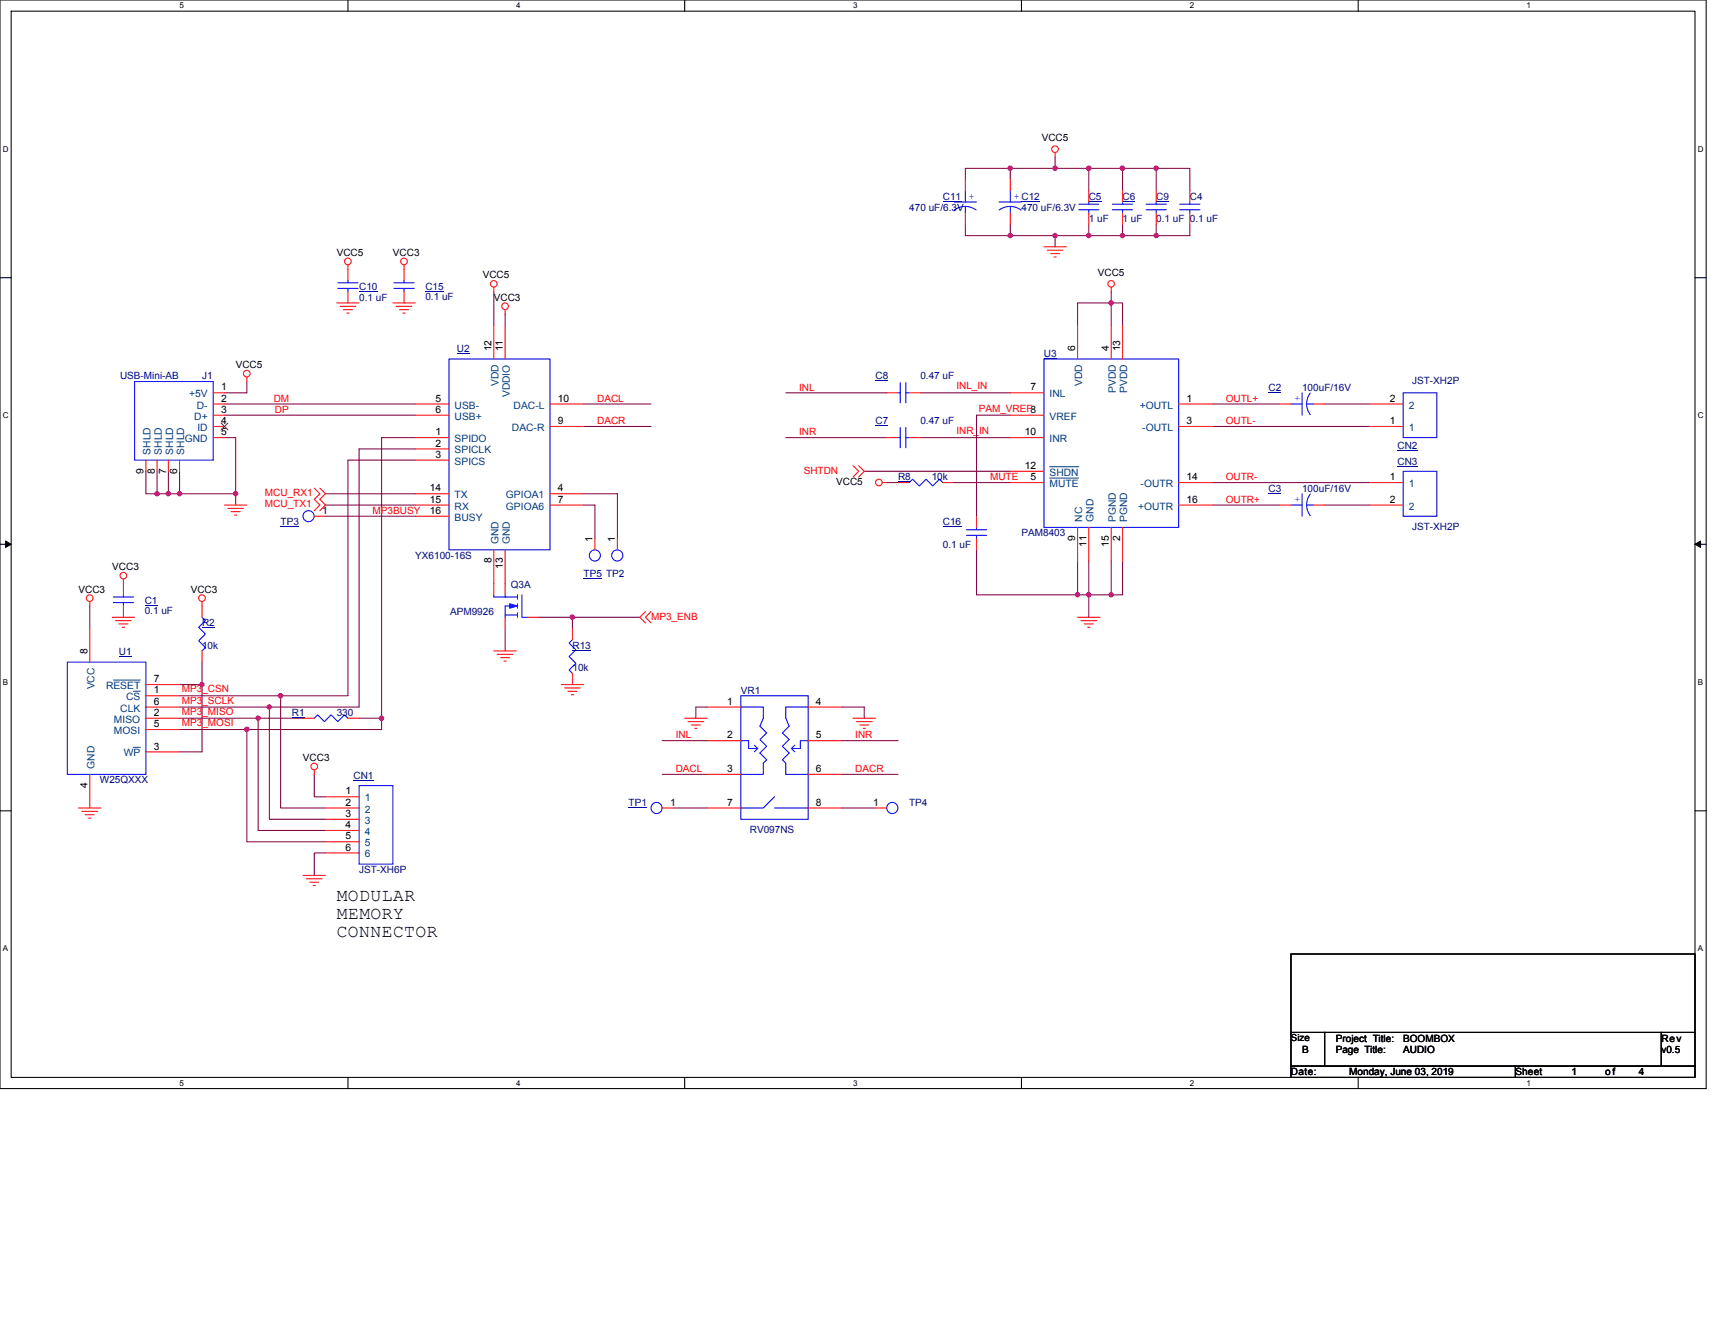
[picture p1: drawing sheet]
<svg xmlns="http://www.w3.org/2000/svg" width="279mm" height="216mm" viewBox="0 0 279 216" stroke-linecap="round" stroke-linejoin="round" font-family="sans-serif">
<path d="M0 0h278v177.4h-278zM1.8 1.8h274.3v173.8h-274.3z" fill="none" stroke="#000" stroke-width=".17"/>
<g fill="#fff">
<path d="M29.3 .2h.7v1.5h-.7z"/>
<path d="M29.3 175.7h.7v1.5h-.7z"/>
</g>
<path d="M56.7 0v1.8M56.7 175.6v1.8" fill="none" stroke="#000" stroke-width=".17"/>
<g fill="#fff">
<path d="M84.1 .2h.7v1.5h-.7z"/>
<path d="M84.1 175.7h.7v1.5h-.7z"/>
</g>
<path d="M111.5 0v1.8M111.5 175.6v1.8" fill="none" stroke="#000" stroke-width=".17"/>
<g fill="#fff">
<path d="M139 .2h.7v1.5h-.7z"/>
<path d="M139 175.7h.7v1.5h-.7z"/>
</g>
<path d="M166.4 0v1.8M166.4 175.6v1.8" fill="none" stroke="#000" stroke-width=".17"/>
<g fill="#fff">
<path d="M193.8 .2h.8v1.5h-.8z"/>
<path d="M193.8 175.7h.8v1.5h-.8z"/>
</g>
<path d="M221.3 0v1.8M221.3 175.6v1.8" fill="none" stroke="#000" stroke-width=".17"/>
<g fill="#fff">
<path d="M248.7 .2h.7v1.5h-.7z"/>
<path d="M248.7 175.7h.7v1.5h-.7z"/>
<path d="M.5 23.5h.9v1.5h-.9z"/>
<path d="M276.6 23.5h1v1.5h-1z"/>
<path d="M.5 67h.9v1.4h-.9z"/>
<path d="M276.6 67h1v1.4h-1z"/>
</g>
<path d="M0 45.3h1.8M276.1 45.3h1.9" fill="none" stroke="#000" stroke-width=".17"/>
<g fill="#fff">
<path d="M.5 110.4h.8v1.5h-.8z"/>
<path d="M276.6 110.4h.9v1.5h-.9z"/>
</g>
<path d="M0 88.7h1.8M276.1 88.7h1.9" fill="none" stroke="#000" stroke-width=".17"/>
<path d="M.9 88.2l.9 .5-.9 .5zM276.1 88.7l1-.5v1z" fill="#000" stroke="#000" stroke-width=".16"/>
<g fill="#fff">
<path d="M.5 153.8h.8v1.5h-.8z"/>
<path d="M276.6 153.8h.9v1.5h-.9z"/>
</g>
<path d="M0 132.1h1.8M276.1 132.1h1.9M210.3 155.4h65.8v12.8h-65.8zM210.3 168.2h5.5v5.5h-5.5zM210.3 173.7h36.6v1.9h-36.6zM215.8 168.2h54.9v5.5h-54.9zM246.9 173.7h29.2v1.9h-29.2zM270.7 168.2h5.4v5.5h-5.4z" fill="none" stroke="#000" stroke-width=".17"/>
<g fill="none" stroke="#800040" stroke-width=".17">
<path d="M157.3 36.6v1.8h7.3M164.6 38.4h7.3M164.6 36.6v1.8M164.6 27.4v1.9M164.6 27.4h-7.3v1.9M164.6 27.4h7.3M171.9 27.4h5.5M171.9 38.4h5.5M171.9 25.6v1.8M171.9 38.4v1.8M177.4 27.4h5.5M177.4 38.4h5.5"/>
<path d="M177.4 27.4v3.7M177.4 36.6v1.8M182.9 36.6v1.8M182.9 27.4h5.5M182.9 38.4h5.5M182.9 27.4v3.7M188.4 36.6v1.8M188.4 27.4h5.4v3.7M188.4 27.4v3.7M193.8 36.6v1.8h-5.4M80.5 47.5v5.5M82.3 51.2v1.8"/>
<path d="M181 49.4h1.9v3.6M181 47.5v1.9M181 49.4v3.6M181 49.4h-5.4v3.6M23.8 76.8v3.7h1.8M25.6 76.8v3.7M27.4 76.8v3.7M29.3 76.8v3.7M36.6 65.8h31M36.6 67.6h31M36.6 71.3h1.8v9.2M40.2 62.2v1.8h-3.6"/>
<path d="M67.6 73.2h-9.1v42h-14.6M67.6 71.3h-5.4v45.7M67.6 75h-10.9v38.4h-11M95.1 65.8h11M95.1 69.5h11M128 64h16.5M128 71.3h16.5M140.8 76.8h23.8M144.5 78.6h1.8M149.9 64h14.7M149.9 71.3h14.7M155.4 78.6h9.2"/>
<path d="M164.6 67.6h-5.5v16.5M197.5 65.8h11M197.5 69.5h25.6M197.5 78.6h25.6M215.8 65.8h7.3M14.6 98.7v3.7M25.6 80.5h1.8M27.4 80.5h1.9M29.3 80.5h9.1M38.4 80.5v1.8M53 80.5h14.6M53 82.3h14.6"/>
<path d="M53 84.1h14.6M95.1 82.3h1.8v5.5M95.1 80.5h5.5v7.3M159.1 89.6v7.3h16.5M175.6 91.4v5.5M175.6 96.9h1.8M177.4 96.9v3.7M177.4 91.4v5.5M177.4 96.9h3.6M181 91.4v5.5M182.9 91.4v5.5h-1.9M197.5 82.3h11"/>
<path d="M215.8 82.3h7.3M29.3 115.2h14.6M29.3 117h12.8M29.3 118.9h10.9M29.3 111.5h3.6M29.3 113.4h16.4M32.9 107.9v3.6M32.9 111.5v11h-3.6M40.2 118.9v18.3h12.8M42.1 117v18.3h10.9M42.1 117h7.3M43.9 115.2v18.3h9.1"/>
<path d="M45.7 113.4v18.3h7.3M58.5 117h3.7M62.2 117v1.9h-22M82.3 102.4v3.7M87.8 100.6h5.5M104.2 100.6h-10.9v1.8M115.2 115.2h-1.8v1.8M137.2 115.2h3.6v1.8M51.2 126.2v3.6h1.8M53 139h-1.8v3.6M107.9 120.7h7.3M107.9 126.2h7.3"/>
<path d="M109.7 131.7h5.5M137.2 131.7h5.4M137.2 120.7h9.1M137.2 126.2h9.1"/>
</g>
<g fill="#f0f" stroke="#f0f" stroke-width=".17">
<circle cx="38.4" cy="80.4" r=".35"/>
<circle cx="29.2" cy="80.4" r=".35"/>
<circle cx="25.6" cy="80.4" r=".35"/>
<circle cx="27.4" cy="80.4" r=".36"/>
<circle cx="32.9" cy="111.5" r=".35"/>
<circle cx="45.7" cy="113.4" r=".36"/>
<circle cx="43.9" cy="115.2" r=".35"/>
<circle cx="62.2" cy="117" r=".35"/>
<circle cx="175.5" cy="96.9" r=".35"/>
<circle cx="181" cy="96.9" r=".35"/>
<circle cx="177.4" cy="96.9" r=".36"/>
<circle cx="181" cy="49.4" r=".36"/>
<circle cx="164.6" cy="27.4" r=".36"/>
<circle cx="164.6" cy="38.4" r=".36"/>
<circle cx="188.3" cy="27.4" r=".36"/>
<circle cx="182.9" cy="27.4" r=".36"/>
<circle cx="182.9" cy="38.4" r=".36"/>
<circle cx="177.4" cy="27.4" r=".36"/>
<circle cx="171.9" cy="27.4" r=".36"/>
<circle cx="177.4" cy="38.4" r=".36"/>
<circle cx="171.9" cy="38.4" r=".35"/>
<circle cx="42" cy="117" r=".35"/>
<circle cx="40.2" cy="118.8" r=".36"/>
<circle cx="93.2" cy="100.6" r=".36"/>
<circle cx="188.3" cy="38.4" r=".35"/>
</g>
<g fill="none" stroke="#f00" stroke-width=".17">
<path d="M157.3 29.3v1.8M157.3 34.7v1.9M164.6 29.3v1.8M164.6 34.7v1.9M171.9 24.9v.7M177.4 31.1v1.8M177.4 34.7v1.9M182.9 31.1v1.8M182.9 34.7v1.9M188.4 31.1v1.8M188.4 34.7v1.9M193.8 31.1v1.8"/>
<path d="M193.8 34.7v1.9M54.9 49.4h3.6M55.4 49.9h2.6M55.9 50.5h1.5M56.5 51h.4M56.7 43.2v2.5M56.7 47.5v1.9M64 49.4h3.6M64.6 49.9h2.5M65.1 50.5h1.5M65.6 51h.4M65.8 43.2v2.5"/>
<path d="M65.8 47.5v1.9M80.5 46.8v.7M80.5 53v5.5M82.3 50.5v.7M82.3 53v5.5M170.1 40.2h3.6M170.6 40.8h2.6M171.2 41.3h1.4M171.7 41.9h.4M175.6 53v5.5M181 46.8v.7M181 53v5.5"/>
<path d="M182.9 53v5.5M23.8 75v1.8M25.6 75v1.8M27.4 75v1.8M29.3 75v1.8M34.7 67.6h1.9M34.7 65.8h1.9M34.7 64h1.9M34.7 71.3h1.9M34.7 69.5h1.9M40.2 61.4v.8M51.2 79.5l.9 1-.9 .9 .9 .9-.9 .9"/>
<path d="M52.1 79.5l.9 1-.9 .9 .9 .9-.9 .9M67.6 71.3h5.6M67.6 73.2h5.6M67.6 75h5.6M67.6 65.8h5.6M67.6 67.6h5.6M89.6 69.5h5.5M89.6 65.8h5.5M139 75.9l.9 .9-.9 .9M139.9 75.9l.9 .9-.9 .9M143.7 78.6h.8M144.5 71.3h1.8"/>
<path d="M144.5 64h1.8M146.3 78.6h1.8M148.1 71.3h1.8M148.1 64h1.8M153.6 78.6h1.8M164.6 78.6h5.5M164.6 64h5.5M164.6 67.6h5.5M164.6 71.3h5.5M164.6 76.8h5.5M192 65.8h5.5M192 69.5h5.5"/>
<path d="M192 78.6h5.5M208.5 65.8h1.8M214 65.8h1.8M223.1 78.6h5.5M223.1 69.5h5.5M223.1 65.8h5.5M14.6 98v.7M20.1 94.4v2.5M20.1 98.7v1.9M32.9 98v2.6M36.6 82.3h3.6M37.1 82.8h2.6"/>
<path d="M37.7 83.4h1.4M38.2 83.9h.4M51.2 84.1h1.8M67.6 80.5h5.6M67.6 82.3h5.6M67.6 84.1h5.6M80.5 89.6v7.3M82.3 89.6v7.3M89.6 80.5h5.5M89.6 82.3h5.5M96.9 87.8v1.8M100.6 87.8v1.8"/>
<path d="M105.2 99.7l-1 .9 1 .9M106.1 99.7l-.9 .9 .9 .9M159.1 84.1v1.8M159.1 87.8v1.8M175.6 85.9v5.5M177.4 85.9v5.5M181 85.9v5.5M182.9 85.9v5.5M192 82.3h5.5M208.5 82.3h1.8M214 82.3h1.8M223.1 82.3h5.5"/>
<path d="M14.6 102.4v5.5M18.3 100.6h3.6M18.8 101.1h2.6M19.4 101.7h1.4M19.9 102.2h.4M23.8 113.4h5.5M23.8 117h5.5M23.8 118.9h5.5M23.8 115.2h5.5M23.8 111.5h5.5M32.9 106.1v1.8M49.4 117h1.8"/>
<path d="M56.7 117h1.8M80.5 106.1h3.6M81 106.6h2.6M81.6 107.2h1.4M82.1 107.7h.4M82.3 100.6v1.8M85.9 100.6h1.9M91.4 111.5h3.7M92 112.1h2.5M92.5 112.6h1.5M93.1 113.2h.4M93.3 109.7v1.8"/>
<path d="M93.3 102.4v1.8M111.5 117h3.7M112.1 117.6h2.6M112.6 118.1h1.5M113.2 118.7h.4M115.2 115.2h5.5M131.7 115.2h5.5M139 117h3.6M139.5 117.6h2.6M140.1 118.1h1.4M140.6 118.7h.4M175.6 100.6h3.6"/>
<path d="M176.1 101.1h2.6M176.7 101.7h1.4M177.2 102.2h.4M12.8 131.7h3.6M13.3 132.2h2.6M13.9 132.8h1.4M14.4 133.3h.4M14.6 126.2v5.5M23.8 122.5h5.5M51.2 125.5v.7M53 129.8h5.5M53 131.7h5.5"/>
<path d="M53 133.5h5.5M53 135.3h5.5M53 137.2h5.5M53 139h5.5M107.9 131.7h1.8M115.2 120.7h5.5M115.2 126.2h5.5M115.2 131.7h5.5M131.7 120.7h5.5M131.7 126.2h5.5M131.7 131.7h5.5M142.6 131.7h1.9"/>
<path d="M49.4 142.6h3.6M49.9 143.2h2.6M50.5 143.7h1.4M51 144.3h.4"/>
<circle cx="171.9" cy="24.3" r=".54"/>
<circle cx="56.7" cy="42.6" r=".54"/>
<circle cx="65.8" cy="42.6" r=".54"/>
<circle cx="80.4" cy="46.2" r=".54"/>
<circle cx="82.3" cy="49.9" r=".54"/>
<circle cx="181" cy="46.2" r=".54"/>
<circle cx="40.2" cy="60.9" r=".54"/>
<circle cx="143.2" cy="78.6" r=".54"/>
<circle cx="14.6" cy="97.5" r=".54"/>
<circle cx="20.1" cy="93.8" r=".54"/>
<circle cx="32.9" cy="97.5" r=".54"/>
<circle cx="51.2" cy="124.9" r=".54"/>
</g>
<g fill="none" stroke="#00f" stroke-width=".17">
<path d="M155.4 32.9h3.7M155.5 34.2a2.96 2.96 0 0 1 3.5 0M157.3 33.6v1.1M157.3 31.1v1.8M162.8 32.9h3.6M162.8 34.2l1-.5 .8-.1 1.1 .3 .6 .3M164.6 33.6v1.1M164.6 31.1v1.8M175.7 34.2h3.3M175.7 33.3h3.3M177.4 32.9v.4M177.4 34.2v.5"/>
<path d="M181.2 34.2h3.3M181.2 33.3h3.3M182.9 32.9v.4M182.9 34.2v.5M186.7 34.2h3.3M186.7 33.3h3.3M188.4 32.9v.4M188.4 34.2v.5M192.2 34.2h3.3M192.2 33.3h3.3M193.8 32.9v.4M193.8 34.2v.5"/>
<path d="M55 47h3.3M55 46.1h3.3M56.7 45.7v.4M56.7 47v.5M64.2 47h3.3M64.2 46.1h3.3M65.8 45.7v.4M65.8 47v.5M73.2 58.5h16.4v31.1h-16.4zM170.1 58.5h21.9v27.4h-21.9zM21.9 62.2h12.8v12.8h-12.8zM146.3 71.3h.4"/>
<path d="M146.3 64h.4M146.7 69.7v3.3M146.7 62.4v3.2M147.6 69.7v3.3M147.6 62.4v3.2M147.6 71.3h.5M147.6 64h.5M148.1 78.6l.6-.5 1.1 1.1 1.1-1.1 1.1 1.1 1.1-1.1 .5 .5M210.3 65.8h1.8M212.1 64v3.6M212.9 65.8h1.1M213.5 64.1a2.9 2.9 0 0 0 0 3.5"/>
<path d="M228.6 76.8h5.5v7.3h-5.5zM228.6 64h5.5v7.3h-5.5zM18.5 98.2h3.3M18.5 97.3h3.3M20.1 96.9v.4M20.1 98.2v.5M80.5 96.9v.4h2M82.3 96.9v.4h2M84.1 98.7h-1.8v1.9M84.3 99.8v.8M84.3 98.4v.7M84.3 96.9v.7"/>
<path d="M85 96.9v3.7h.9M157.5 87.2h3.2M157.5 86.3h3.2M159.1 85.9v.4M159.1 87.2v.6M210.3 82.3h1.8M212.1 80.5v3.6M212.9 82.3h1.1M213.5 80.5l-.4 .7-.2 1.1 .1 .7 .5 1M11 107.9h12.8v18.3h-12.8zM32.9 100.6l.6 .5-1.1 1.1 1.1 1.1-1.1 1.1 1.1 1.1-.6 .6M51.2 117l.6-.5 1.1 1.1 1-1.1 1.1 1.1 1.1-1.1 .6 .5"/>
<path d="M82.3 100.2h2M93.3 104.2l-.6 .6 1.1 1.1-1.1 1.1 1.1 1.1-1.1 1.1 .6 .5M120.7 115.2h3.7v1.8l-.6 1.3 1.1 1.1-1.1 1.1 1.1 1.1-1.1 1.1 1.1 1.1-.5 .6v1.8h-3.7M120.7 113.4h11v20.1h-11zM131.7 115.2h-3.7v1.8l.6 1.3-1.1 1.1 1.1 1.1-1.1 1.1 1.1 1.1-1.1 1.1 .5 .6v1.8h3.7M58.5 128h5.5v12.8h-5.5zM120.7 120.7h1.3v1.3h1.4M122.9 121.4l.5 .6M123.4 122l-.5 .5M126.2 129.8l-1.8 1.9h-3.7M126.2 131.7h5.5M128.9 122l.6 .5"/>
<path d="M129.5 121.4l-.6 .6M131.7 120.7h-1.3v1.3h-1.5"/>
<circle cx="50.3" cy="84.1" r=".9"/>
<circle cx="96.9" cy="90.5" r=".9"/>
<circle cx="100.6" cy="90.5" r=".91"/>
<circle cx="107" cy="131.7" r=".9"/>
<circle cx="145.4" cy="131.7" r=".91"/>
</g>
<g fill="none" stroke="#000080" stroke-width=".16">
<path d="M153.6 32.8h3M166.4 32.8h3M177.4 32.8h2.1M182.9 32.8h2.1M188.4 32.8h2.1M58.5 47.4h3M69.3 47.4h3M74.4 57.7h2.1M170.1 58.4h2.1M142.6 69.4h2.1M142.6 62.1h2.1M146.3 78.5h2.1"/>
<path d="M206.7 63.9h2M227.7 75.9h3.2M227.7 73.4h3.2M23.6 98.6h2.1M45.7 85.8h3M95.1 94.2h3M153.6 85.8h3M206.7 80.3h2M19.4 107h2.1M32.9 102.3h2.1M47.5 116.9h2.1M93.3 105.9h3"/>
<path d="M57.6 127.2h3.3M102.4 131.6h3"/>
</g>
<path d="M171 77.9h4.7M171 76.1h4.7M18.5 110.8h4.4M21.7 112.6h1.2M21.7 121.8h1.2" fill="none" stroke="#004080" stroke-width=".16"/>
<path d="M83 98.4l1.3 .3-1.3 .4z" fill-rule="evenodd" fill="#00f" stroke="#00f" stroke-width=".17"/>
<path d="M36 68.9l1.1 1.2M37.1 68.9l-1.1 1.2" fill="none" stroke="#804000" stroke-width=".16"/>
<g font-size="2.9">
<text x="54.9" y="146.8">MODULAR</text>
<text x="54.9" y="149.7">MEMORY</text>
<text x="54.9" y="152.6">CONNECTOR</text>
</g>
<g font-size="1.7">
<text x="80.1" y="57.2" transform="rotate(-90 80.1 57.2)">12</text>
<text x="81.9" y="57.2" transform="rotate(-90 81.9 57.2)">11</text>
<text x="175.2" y="57.2" transform="rotate(-90 175.2 57.2)">6</text>
<text x="180.7" y="57.2" transform="rotate(-90 180.7 57.2)">4</text>
<text x="182.5" y="57.2" transform="rotate(-90 182.5 57.2)">13</text>
<text x="36" y="65.4">2</text>
<text x="36" y="63.6">1</text>
<text x="71" y="65.4">5</text>
<text x="90.9" y="65.4">10</text>
<text x="167.9" y="63.6">7</text>
<text x="193.3" y="65.4">1</text>
<text x="226.4" y="65.4">2</text>
<text x="36" y="69.1">4</text>
<text x="36" y="67.3">3</text>
<text x="36" y="70.9">5</text>
<text x="71" y="70.9">1</text>
<text x="71" y="67.3">6</text>
<text x="90.9" y="69.1">9</text>
<text x="166.9" y="70.9">10</text>
<text x="193.3" y="69.1">3</text>
<text x="226.4" y="69.1">1</text>
<text x="23.4" y="77.2" transform="rotate(-90 23.4 77.2)">9</text>
<text x="25.2" y="77.2" transform="rotate(-90 25.2 77.2)">8</text>
<text x="27.1" y="77.2" transform="rotate(-90 27.1 77.2)">7</text>
<text x="28.9" y="77.2" transform="rotate(-90 28.9 77.2)">6</text>
<text x="71" y="72.8">2</text>
<text x="71" y="74.6">3</text>
<text x="166.9" y="76.4">12</text>
<text x="52.5" y="83.7">1</text>
<text x="70" y="80.1">14</text>
<text x="70" y="81.9">15</text>
<text x="70" y="83.7">16</text>
<text x="90.9" y="80.1">4</text>
<text x="90.9" y="81.9">7</text>
<text x="167.9" y="78.3">5</text>
<text x="193.3" y="81.9">16</text>
<text x="193.3" y="78.3">14</text>
<text x="226.4" y="78.3">1</text>
<text x="226.4" y="81.9">2</text>
<text x="96.5" y="88.3" transform="rotate(-90 96.5 88.3)">1</text>
<text x="100.2" y="88.3" transform="rotate(-90 100.2 88.3)">1</text>
<text x="175.2" y="88.1" transform="rotate(-90 175.2 88.1)">9</text>
<text x="177" y="89.1" transform="rotate(-90 177 89.1)">11</text>
<text x="180.7" y="89.1" transform="rotate(-90 180.7 89.1)">15</text>
<text x="182.5" y="88.1" transform="rotate(-90 182.5 88.1)">2</text>
<text x="80.1" y="91.8" transform="rotate(-90 80.1 91.8)">8</text>
<text x="81.9" y="92.7" transform="rotate(-90 81.9 92.7)">13</text>
<text x="14.2" y="106.6" transform="rotate(-90 14.2 106.6)">8</text>
<text x="25" y="113">1</text>
<text x="25" y="111.2">7</text>
<text x="25" y="114.8">6</text>
<text x="25" y="116.6">2</text>
<text x="25" y="118.5">5</text>
<text x="118.5" y="114.8">1</text>
<text x="132.9" y="114.8">4</text>
<text x="25" y="122.1">3</text>
<text x="118.5" y="120.3">2</text>
<text x="118.5" y="125.8">3</text>
<text x="132.9" y="120.3">5</text>
<text x="132.9" y="125.8">6</text>
<text x="14.2" y="128.4" transform="rotate(-90 14.2 128.4)">4</text>
<text x="56.3" y="129.5">1</text>
<text x="56.3" y="131.3">2</text>
<text x="109.2" y="131.3">1</text>
<text x="118.5" y="131.3">7</text>
<text x="132.9" y="131.3">8</text>
<text x="142.3" y="131.3">1</text>
<text x="56.3" y="133.1">3</text>
<text x="56.3" y="134.9">4</text>
<text x="56.3" y="136.8">5</text>
<text x="56.3" y="138.6">6</text>
</g>
<g font-size="1.7" fill="#004080">
<text x="30.8" y="64.7">+5V</text>
<text x="81.2" y="62.9" transform="rotate(-90 81.2 62.9)">VDD</text>
<text x="83.1" y="64.7" transform="rotate(-90 83.1 64.7)">VDDIO</text>
<text x="171" y="64.7">INL</text>
<text x="176.3" y="62.9" transform="rotate(-90 176.3 62.9)">VDD</text>
<text x="181.8" y="64.1" transform="rotate(-90 181.8 64.1)">PVDD</text>
<text x="183.6" y="64.1" transform="rotate(-90 183.6 64.1)">PVDD</text>
<text x="31.6" y="68.4">D+</text>
<text x="32.1" y="66.6">D-</text>
<text x="32.2" y="70.2">ID</text>
<text x="74.1" y="66.6">USB-</text>
<text x="74.1" y="68.4">USB+</text>
<text x="83.4" y="70.2">DAC-R</text>
<text x="83.7" y="66.6">DAC-L</text>
<text x="171" y="68.4">VREF</text>
<text x="185.7" y="66.6">+OUTL</text>
<text x="186.1" y="70.2">-OUTL</text>
<text x="229.5" y="70.2">1</text>
<text x="229.5" y="66.6">2</text>
<text x="24.5" y="74.1" transform="rotate(-90 24.5 74.1)">SHLD</text>
<text x="26.4" y="74.1" transform="rotate(-90 26.4 74.1)">SHLD</text>
<text x="28.2" y="74.1" transform="rotate(-90 28.2 74.1)">SHLD</text>
<text x="30" y="74.1" transform="rotate(-90 30 74.1)">SHLD</text>
<text x="30.1" y="72.1">GND</text>
<text x="74.1" y="72.1">SPIDO</text>
<text x="74.1" y="73.9">SPICLK</text>
<text x="74.1" y="75.7">SPICS</text>
<text x="171" y="72.1">INR</text>
<text x="171" y="77.5">SHDN</text>
<text x="74.1" y="81.2">TX</text>
<text x="74.1" y="83">RX</text>
<text x="82.4" y="81.2">GPIOA1</text>
<text x="82.4" y="83">GPIOA6</text>
<text x="171" y="79.4">MUTE</text>
<text x="185.4" y="83">+OUTR</text>
<text x="185.8" y="79.4">-OUTR</text>
<text x="229.5" y="79.4">1</text>
<text x="229.5" y="83">2</text>
<text x="74.1" y="84.9">BUSY</text>
<text x="81.2" y="88.7" transform="rotate(-90 81.2 88.7)">GND</text>
<text x="83.1" y="88.7" transform="rotate(-90 83.1 88.7)">GND</text>
<text x="176.3" y="85" transform="rotate(-90 176.3 85)">NC</text>
<text x="178.1" y="85" transform="rotate(-90 178.1 85)">GND</text>
<text x="181.8" y="85" transform="rotate(-90 181.8 85)">PGND</text>
<text x="183.6" y="85" transform="rotate(-90 183.6 85)">PGND</text>
<text x="15.4" y="112.3" transform="rotate(-90 15.4 112.3)">VCC</text>
<text x="17.3" y="112.3">RESET</text>
<text x="18.6" y="117.8">MISO</text>
<text x="18.6" y="119.6">MOSI</text>
<text x="19.6" y="116">CLK</text>
<text x="20.5" y="114.1">CS</text>
<text x="15.4" y="125.3" transform="rotate(-90 15.4 125.3)">GND</text>
<text x="20.2" y="123.3">WP</text>
<text x="59.4" y="130.6">1</text>
<text x="59.4" y="132.4">2</text>
<text x="59.4" y="134.2">3</text>
<text x="59.4" y="136.1">4</text>
<text x="59.4" y="137.9">5</text>
<text x="59.4" y="139.7">6</text>
</g>
<g font-size="1.6">
<text x="169.7" y="23.1">VCC5</text>
<text x="54.9" y="41.7">VCC5</text>
<text x="64" y="41.7">VCC3</text>
<text x="78.6" y="45.4">VCC5</text>
<text x="178.9" y="45">VCC5</text>
<text x="80.5" y="49">VCC3</text>
<text x="38.4" y="60">VCC5</text>
<text x="136.2" y="79">VCC5</text>
<text x="18.3" y="92.9">VCC3</text>
<text x="12.8" y="96.6">VCC3</text>
<text x="31.1" y="96.6">VCC3</text>
<text x="49.4" y="124">VCC3</text>
<text x="210.3" y="169.7">Size</text>
<text x="212.1" y="171.6">B</text>
<text x="217.6" y="169.7">Project Title:</text>
<text x="217.6" y="171.6">Page Title:</text>
<text x="228.6" y="171.6">AUDIO</text>
<text x="228.6" y="169.7">BOOMBOX</text>
<text x="270.7" y="169.7">Rev</text>
<text x="270.7" y="171.6">v0.5</text>
<text x="210.3" y="175.2">Date:</text>
<text x="219.8" y="175.2">Monday, June 03, 2019</text>
<text x="246.9" y="175.2">Sheet</text>
<text x="256" y="175.2">1</text>
<text x="261.5" y="175.2">of</text>
<text x="267" y="175.2">4</text>
</g>
<g font-size="1.6" fill="#000080">
<text x="148.1" y="34.4">470 uF/6.3V</text>
<text x="153.6" y="32.6">C11</text>
<text x="166.4" y="34.4">470 uF/6.3V</text>
<text x="177.4" y="32.6">C5</text>
<text x="182.9" y="32.6">C6</text>
<text x="188.4" y="32.6">C9</text>
<text x="193.8" y="32.6">C4</text>
<text x="177.4" y="36.2">1 uF</text>
<text x="182.9" y="36.2">1 uF</text>
<text x="188.4" y="36.2">0.1 uF 0.1 uF</text>
<text x="58.5" y="47.2">C10</text>
<text x="69.3" y="47.2">C15</text>
<text x="58.5" y="49">0.1 uF</text>
<text x="69.3" y="48.8">0.1 uF</text>
<text x="74.4" y="57.4">U2</text>
<text x="170.1" y="58.2">U3</text>
<text x="19.6" y="61.8">USB-Mini-AB</text>
<text x="32.9" y="61.8">J1</text>
<text x="142.6" y="61.8">C8</text>
<text x="149.9" y="61.8">0.47 uF</text>
<text x="206.7" y="63.6">C2</text>
<text x="212.1" y="63.6">100uF/16V</text>
<text x="230.1" y="62.5">JST-XH2P</text>
<text x="142.6" y="69.1">C7</text>
<text x="149.9" y="69.1">0.47 uF</text>
<text x="227.7" y="75.7">CN3</text>
<text x="227.7" y="73.2">CN2</text>
<text x="146.3" y="78.3">R8</text>
<text x="151.8" y="78.3">10k</text>
<text x="206.7" y="80.1">C3</text>
<text x="212.1" y="80.1">100uF/16V</text>
<text x="45.7" y="85.6">TP3</text>
<text x="153.6" y="85.6">C16</text>
<text x="153.6" y="89.3">0.1 uF</text>
<text x="166.4" y="87.4">PAM8403</text>
<text x="230.1" y="86.3">JST-XH2P</text>
<text x="67.6" y="91.1">YX6100-16S</text>
<text x="83.2" y="95.8">Q3A</text>
<text x="95.1" y="94">TP5 TP2</text>
<text x="23.6" y="98.4">C1</text>
<text x="23.6" y="100.1">0.1 uF</text>
<text x="73.3" y="100.2">APM9926</text>
<text x="19.4" y="106.8">U1</text>
<text x="32.9" y="102.1">R2</text>
<text x="32.9" y="105.7">10k</text>
<text x="93.3" y="105.7">R13</text>
<text x="93.3" y="109.4">10k</text>
<text x="120.7" y="113">VR1</text>
<text x="47.5" y="116.7">R1</text>
<text x="54.9" y="116.7">330</text>
<text x="16.3" y="127.7">W25QXXX</text>
<text x="57.6" y="126.9">CN1</text>
<text x="102.4" y="131.3">TP1</text>
<text x="148.1" y="131.3">TP4</text>
<text x="122.2" y="135.7">RV097NS</text>
<text x="58.5" y="142.3">JST-XH6P</text>
</g>
<g font-size="1.6" fill="#f00">
<text x="44.6" y="65.5">DM</text>
<text x="97.3" y="65.5">DACL</text>
<text x="130.2" y="63.6">INL</text>
<text x="155.8" y="63.4">INL_IN</text>
<text x="199.7" y="65.5">OUTL+</text>
<text x="44.8" y="67.3">DP</text>
<text x="97.3" y="69.1">DACR</text>
<text x="130.2" y="71">INR</text>
<text x="155.8" y="70.7">INR_IN</text>
<text x="159.4" y="67.1">PAM_VREF8</text>
<text x="199.7" y="69.1">OUTL-</text>
<text x="130.9" y="77.2">SHTDN</text>
<text x="43.2" y="80.8">MCU_RX1</text>
<text x="43.2" y="82.7">MCU_TX1</text>
<text x="60.7" y="83.8">MP3BUSY</text>
<text x="161.3" y="78.3">MUTE</text>
<text x="199.7" y="78.3">OUTR-</text>
<text x="199.7" y="81.9">OUTR+</text>
<text x="106.1" y="101">MP3_ENB</text>
<text x="29.6" y="112.8">MP3_CSN</text>
<text x="29.6" y="114.6">MP3_SCLK</text>
<text x="29.6" y="116.5">MP3_MISO</text>
<text x="29.6" y="118.3">MP3_MOSI</text>
<text x="110.1" y="120.3">INL</text>
<text x="110.1" y="125.8">DACL</text>
<text x="139.3" y="120.3">INR</text>
<text x="139.3" y="125.8">DACR</text>
</g>
<g font-size="1.5" fill="#00f">
<text x="157.8" y="32.5">+</text>
<text x="165.1" y="32.5">+ C12</text>
<text x="211.8" y="65.3" transform="rotate(-90 211.8 65.3)">+</text>
<text x="211.8" y="81.7" transform="rotate(-90 211.8 81.7)">+</text>
</g>
<g font-size="1.3">
<text x="29.3" y="1.4">5</text>
<text x="84.1" y="1.4">4</text>
<text x="139" y="1.4">3</text>
<text x="193.8" y="1.4">2</text>
<text x="248.7" y="1.4">1</text>
<text x=".5" y="24.7">D</text>
<text x="276.6" y="24.7">D</text>
<text x=".5" y="68.2">C</text>
<text x="276.6" y="68.2">C</text>
<text x=".5" y="111.6">B</text>
<text x="276.6" y="111.6">B</text>
<text x=".5" y="155">A</text>
<text x="276.6" y="155">A</text>
<text x="29.3" y="176.9">5</text>
<text x="84.1" y="176.9">4</text>
<text x="139" y="176.9">3</text>
<text x="193.8" y="176.9">2</text>
<text x="248.7" y="176.9">1</text>
</g>
</svg>
